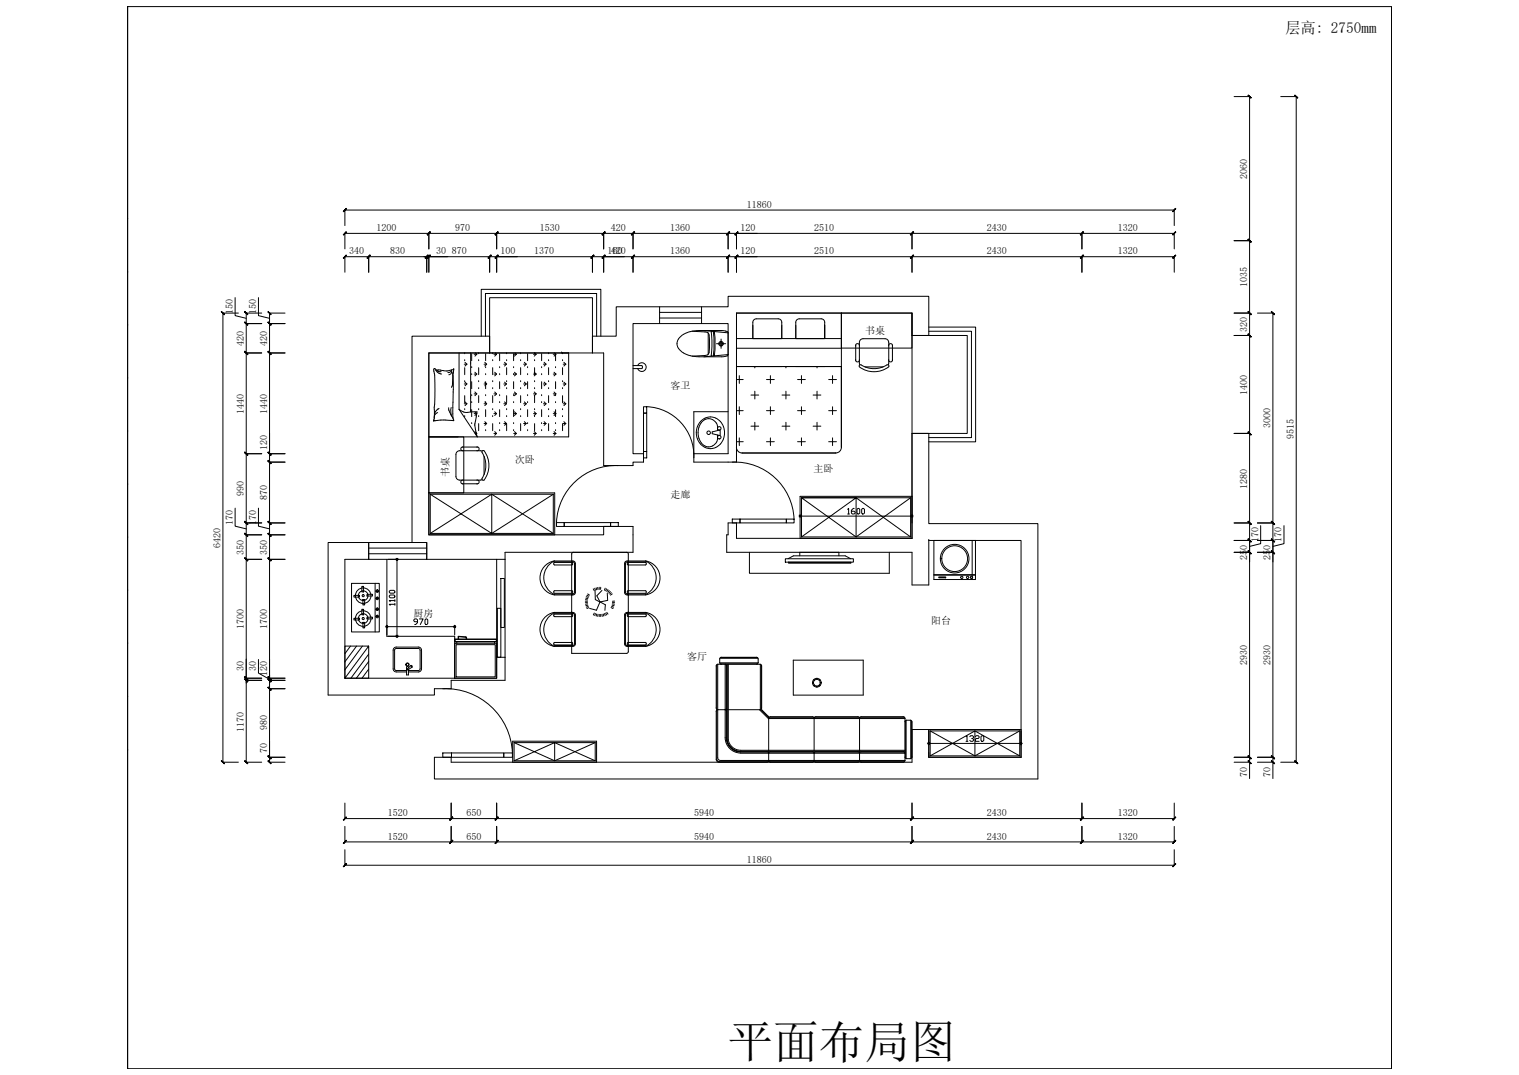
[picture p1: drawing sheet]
<svg xmlns="http://www.w3.org/2000/svg" width="1189mm" height="841mm" viewBox="0 0 1189 841" stroke-linecap="round" stroke-linejoin="round" font-family="sans-serif">
<!-- layer: VhF -->
<g fill="none" stroke="#000" stroke-width=".78">
<path d="M100 5h.1M100 5h989v831h-989zM100 5v831M100 171h.1M1089 171h.1M100 213h.1M1089 213h.1M100 254h.1M1089 254h.1M100 296h.1M1089 296h.1M100 338h.1"/>
<path d="M1089 338h.1M100 379h.1M1089 379h.1M100 421h.1M1089 421h.1M100 462h.1M1089 462h.1M100 504h.1M1089 504h.1M100 545h.1M1089 545h.1M100 587h.1"/>
<path d="M1089 587h.1"/>
</g>
<!-- layer: wall -->
<path d="M322 263h61v13h-47v142h136v-6h23v20h-100v6h-61v-14h-12zM714 262h13v-30h-157v8h-88v23h-18v13h8v88h23v-2h9v-7h-9v-102h75v102h-27v7h33v-117h138v176h-138M543 322h27M714 339h13v71h85v199h-472v-17h13v4h361v-25M576 409h-6v9h-1v14h145v26M257 424h32v14h-19v93h119v-17h6v18h-42v7h-13v5h-83zM303 438v60h53M727 423h72v169h-72v-21v21M727 423h.1M727 423v35M761 423v30M728 572v19" fill="none" stroke="#000" stroke-width=".78"/>
<!-- layer: Door -->
<g fill="none" stroke="#000" stroke-width=".78">
<path d="M504 318h2v5h-2zM506 318a39 39 0 0 1 37 40M504 323h2v30h-2zM504 353h2v5h-2zM484 364a47 47 0 0 0-48 45M573 362a47 47 0 0 1 48 44M436 409h6v3h-6zM442 409h36v3h-36zM478 409h6v3h-6zM573 406h6v3h-6zM579 406h36v3h-36zM615 406h7v3h-7z"/>
<path d="M347 539a52 52 0 0 1 54 50M347 589h6v3h-6zM353 589h41v3h-41zM394 589h7v3h-7z"/>
</g>
<!-- layer: Window -->
<g fill="none" stroke="#000" stroke-width=".78">
<path d="M383 233h81v43h-81zM516 240v13M516 249h33M516 244h33M549 240v13M727 259h33v83h-33M727 256h37v90h-37M377 263v-37h93v37M380 263v-33h87v33M714 262h43v77h-43M289 424h45v14h-45zM289 433h45"/>
<path d="M289 429h45"/>
</g>
<!-- layer: Model -->
<path d="M274 505l-4 6M279 505l-9 13M284 505l-14 19M289 505h-19v26h19v-26l-19 26M289 512l-14 19M289 518l-10 13M289 523l-6 8" fill="none" stroke="#000" stroke-width=".78"/>
<g fill="none" stroke="#000" stroke-width=".78">
<path d="M966 76h12v333M1002 76h13M1014 76v520M270 164v12M270 164h649M919 164v12M336 183v12M389 183v12M472 183v12M495 183v12M570 183h23M570 183h-300v12"/>
<path d="M570 183v12M576 195v-12h343v12M714 183v12M847 183v12M966 188h12M270 213v-12h64v12M289 201v12M332 201h19M383 201h22M383 201h-47v12M383 201v12M464 201h25"/>
<path d="M464 201h-75v12M464 201v12M495 201v12M570 201h23M570 201h-98v12M570 201v12M576 213v-12h343v12M714 201v12M847 201v12M184 233v14l9 2M202 233v14l9 2M187 245h-13v351h13"/>
<path d="M193 253h12M193 245h12M193 245v286M211 253h12M211 245h12M211 245v110M966 245h12M984 245h12M996 245v195M193 276h12M211 276h12M966 262h12"/>
<path d="M211 339v192M966 339h12M193 355h12M211 355h12M211 362h12M184 398v14l9 2M202 398v14l9 2M193 418h12M193 409h12M211 418h12M211 409h12M966 409h12"/>
<path d="M978 409v31M984 409h12M987 411v14l-9 2M1005 411v14l-9 2M193 438h12M211 438h12M966 423h12v169M966 432h12M984 423h12M984 432h12M996 423v186M193 516v18"/>
<path d="M202 516v11l9 4M211 516v76M193 532h12M193 531h12M193 532v64M211 539h12M211 532h12M211 531h12M211 532v-1v1M211 532v2M211 580v16M193 596h12"/>
<path d="M211 596h12M211 592h12M966 596h12M966 592h12M978 592v17M984 596h12M984 592h12M1002 596h13M270 628v13M353 628v13M389 628v13M714 628v13"/>
<path d="M847 628v13M919 628v13M270 647v12M270 640h649M270 659h649M353 647v12M389 647v12M714 647v12M847 647v12M919 647v12M270 665v12h649v-12"/>
</g>
<!-- layer: 0 -->
<g fill="#000" stroke="#000" stroke-width=".78">
<path d="M714 403v1zM310 438h1zM302 490h1zM310 498h1zM355 490h1zM726 582h1zM799 581v1z"/>
<path d="M977 75l2 2zM977 75l2 2z"/>
<path d="M1013 75l3 2zM1013 75l3 2z"/>
<path d="M271 163l-2 3zM269 165l2-2z"/>
<path d="M918 165l2-2zM920 163l-2 3z"/>
<path d="M271 200l-2 2zM271 200l-2 2z"/>
<path d="M271 181l-2 3zM269 184l2-3z"/>
<path d="M290 200l-2 2zM287 202l3-2z"/>
<path d="M334 184l3-3zM337 181l-2 3z"/>
<path d="M337 200l-2 2zM334 202l3-2z"/>
<path d="M337 200l-2 2zM334 202l3-2z"/>
<path d="M337 181l-2 3zM334 184l3-3z"/>
<path d="M384 200l-2 2zM382 202l2-2z"/>
<path d="M387 184l3-3zM390 181l-2 3z"/>
<path d="M390 200l-2 2zM390 200l-2 2z"/>
<path d="M390 181l-2 3zM387 184l3-3z"/>
<path d="M465 200l-2 2zM465 200l-2 2z"/>
<path d="M471 184l2-3zM473 181l-2 3z"/>
<path d="M473 200l-2 2zM473 200l-2 2z"/>
<path d="M473 181l-2 3zM471 184l2-3z"/>
<path d="M494 184l2-3zM496 181l-2 3z"/>
<path d="M496 200l-2 2zM496 200l-2 2z"/>
<path d="M496 181l-2 3zM494 184l2-3z"/>
<path d="M569 184l2-3zM571 181l-2 3z"/>
<path d="M571 200l-2 2zM569 202l2-2z"/>
<path d="M571 181l-2 3zM569 184l2-3z"/>
<path d="M575 184l2-3zM577 181l-2 3z"/>
<path d="M577 200l-2 2zM575 202l2-2z"/>
<path d="M577 181l-2 3zM575 184l2-3z"/>
<path d="M713 184l2-3zM715 181l-2 3z"/>
<path d="M715 200l-2 2zM715 200l-2 2z"/>
<path d="M715 181l-2 3zM713 184l2-3z"/>
<path d="M846 184l2-3zM848 181l-2 3z"/>
<path d="M848 200l-2 2zM848 200l-2 2z"/>
<path d="M848 181l-2 3zM848 181l-2 3z"/>
<path d="M918 184l2-3zM920 181l-2 3z"/>
<path d="M977 187l2 2zM977 187l2 3z"/>
<path d="M977 187l2 3zM977 187l2 2z"/>
<path d="M287 202l3-2zM290 200l-2 2z"/>
<path d="M333 202l2-2zM335 200l-2 2z"/>
<path d="M333 202l2-2zM335 200l-2 2z"/>
<path d="M382 202l2-2zM384 200l-2 2z"/>
<path d="M387 202l3-2zM390 200l-2 2z"/>
<path d="M462 202l3-2zM465 200l-2 2z"/>
<path d="M471 202l2-2zM473 200l-2 2z"/>
<path d="M494 202l2-2zM496 200l-2 2z"/>
<path d="M569 202l2-2zM571 200l-2 2z"/>
<path d="M575 202l2-2zM577 200l-2 2z"/>
<path d="M713 202l2-2zM715 200l-2 2z"/>
<path d="M848 200l-2 2zM848 200l-2 2z"/>
<path d="M918 202l2-2zM920 200l-2 2z"/>
<path d="M173 244l2 2zM173 244l3 2z"/>
<path d="M192 252l2 2zM191 252l3 2z"/>
<path d="M191 252l3 2zM191 252l3 2z"/>
<path d="M191 244l3 2zM191 244l3 2z"/>
<path d="M210 252l2 2zM210 252l2 2z"/>
<path d="M210 252l2 2zM210 252l2 2z"/>
<path d="M210 244l2 2zM210 244l2 2z"/>
<path d="M977 244l2 2zM977 244l2 2z"/>
<path d="M977 244l2 2zM977 244l2 2z"/>
<path d="M995 244l2 2zM995 244l2 2z"/>
<path d="M192 275l2 2zM191 275l3 2z"/>
<path d="M191 275l3 2zM192 275l2 2z"/>
<path d="M210 275l2 2zM210 275l2 2z"/>
<path d="M210 275l2 2zM210 275l2 2z"/>
<path d="M977 261l2 2zM977 261l2 3z"/>
<path d="M977 261l2 3zM977 261l2 2z"/>
<path d="M977 338l2 2zM977 338l2 2z"/>
<path d="M192 354l2 2zM191 354l3 2z"/>
<path d="M191 354l3 2zM192 354l2 2z"/>
<path d="M210 354l2 2zM210 354l2 2z"/>
<path d="M210 354l2 2zM210 354l2 2z"/>
<path d="M977 338l2 2zM977 338l2 2z"/>
<path d="M210 360l2 3zM210 361l2 2z"/>
<path d="M210 361l2 2zM210 360l2 3z"/>
<path d="M192 417l2 2zM191 417l3 3z"/>
<path d="M191 408l3 2zM191 408l3 2z"/>
<path d="M191 417l3 3zM191 417l3 2z"/>
<path d="M191 408l3 2zM191 408l3 2z"/>
<path d="M210 417l2 2zM210 417l2 3z"/>
<path d="M210 408l2 2zM210 408l2 2z"/>
<path d="M210 417l2 3zM210 417l2 2z"/>
<path d="M210 408l2 2zM210 408l2 2z"/>
<path d="M626 404h1zM626 404h1z"/>
<path d="M626 404h1zM626 403v1z"/>
<path d="M713 404h1zM713 404h1z"/>
<path d="M713 404h1zM713 404h1z"/>
<path d="M977 408l2 2zM977 408l2 2z"/>
<path d="M977 408l2 2zM977 408l2 2z"/>
<path d="M995 408l2 2zM995 408l2 2z"/>
<path d="M995 408l2 2zM995 408l2 2z"/>
<path d="M192 436l2 3zM191 437l3 2z"/>
<path d="M191 437l3 2zM192 436l2 3z"/>
<path d="M210 436l2 3zM210 437l2 2z"/>
<path d="M210 437l2 2zM210 436l2 3z"/>
<path d="M310 437l1 1zM310 437l1 1z"/>
<path d="M311 437v1zM311 437v1z"/>
<path d="M977 422l2 2zM977 422l2 2z"/>
<path d="M977 431l2 2zM977 431l2 2z"/>
<path d="M977 422l2 2zM977 422l2 2z"/>
<path d="M977 431l2 2zM977 431l2 2z"/>
<path d="M995 422l2 2zM995 422l2 2z"/>
<path d="M995 431l2 2zM995 431l2 2z"/>
<path d="M995 422l2 2zM995 422l2 2z"/>
<path d="M995 431l2 2zM995 431l2 2z"/>
<path d="M310 497l1 1zM310 497l1 1z"/>
<path d="M311 497v1zM311 497v1z"/>
<path d="M191 530l3 2zM191 530l3 2z"/>
<path d="M191 530l3 2zM191 530l3 2z"/>
<path d="M191 531l3 2zM191 531l3 2z"/>
<path d="M191 531l3 2zM191 531l3 2z"/>
<path d="M210 538l2 2zM210 538l2 2z"/>
<path d="M210 529l2 3zM210 530l2 2z"/>
<path d="M210 529l2 3zM210 530l2 2z"/>
<path d="M210 531l2 2zM210 531l2 2z"/>
<path d="M210 531l2 2zM210 531l2 2z"/>
<path d="M210 538l2 2zM210 538l2 2z"/>
<path d="M173 595l3 2zM173 595l3 2z"/>
<path d="M192 595l2 2zM191 595l3 2z"/>
<path d="M210 595l2 2zM210 595l2 2z"/>
<path d="M210 591l2 2zM210 591l2 3z"/>
<path d="M210 591l2 3zM210 591l2 2z"/>
<path d="M727 581v1zM727 581v1z"/>
<path d="M727 581v1zM727 581v1z"/>
<path d="M799 582h1zM799 582h1z"/>
<path d="M799 582l1-1zM799 581v1zM799 581v1z"/>
<path d="M977 591l2 2zM977 591l2 3z"/>
<path d="M977 595l2 2zM977 595l2 2z"/>
<path d="M977 591l2 3zM977 591l2 2z"/>
<path d="M995 591l2 2zM995 591l2 3z"/>
<path d="M995 595l2 2zM995 595l2 2z"/>
<path d="M995 591l2 3zM995 591l2 2z"/>
<path d="M1014 595l2 2zM1013 595l3 2z"/>
<path d="M271 639l-2 3zM271 639l-2 3z"/>
<path d="M354 639l-2 3zM354 639l-2 3z"/>
<path d="M390 639l-2 3zM390 639l-2 3z"/>
<path d="M715 639l-2 3zM715 639l-2 3z"/>
<path d="M848 639l-2 3zM848 639l-2 3z"/>
<path d="M271 657l-2 3zM271 657l-2 3z"/>
<path d="M352 641l2-2zM354 639l-2 3z"/>
<path d="M352 660l2-3zM354 657l-2 3z"/>
<path d="M354 657l-2 3zM354 657l-2 3z"/>
<path d="M387 641l3-2zM390 639l-2 3z"/>
<path d="M387 660l3-3zM390 657l-2 3z"/>
<path d="M390 657l-2 3zM390 657l-3 3z"/>
<path d="M713 641l2-2zM715 639l-2 3z"/>
<path d="M713 660l2-3zM715 657l-2 3z"/>
<path d="M715 657l-2 3zM715 657l-2 3z"/>
<path d="M848 639l-2 3zM848 639l-2 3z"/>
<path d="M848 657l-2 3zM848 657l-2 3z"/>
<path d="M848 657l-2 3zM848 657l-2 3z"/>
<path d="M918 641l2-2zM920 639l-2 3z"/>
<path d="M918 660l2-3zM920 657l-2 3z"/>
<path d="M271 676l-2 2zM271 676l-2 2z"/>
<path d="M920 676l-2 2zM920 676l-2 2z"/>
</g>
<g fill="none" stroke="#000" stroke-width=".78">
<path d="M542 259l11 1M547 259a18 18 0 0 0-17 8 10 10 0 0 0 10 11l7 1h18l4-1 1-1M551 259l19 1M554 260a5 5 0 0 1 1 6v6a5 5 0 0 1-1 6M557 259v1v10v8v1M559 259l-1 1 1 10-1 8h1M559 259v19M565 259h4l1 1M565 259h-18h18M589 254v11h23h-23v-13l1-2 2-1 18 1 2 2v13M645 254v11v-13l-1-2-1-1-19 1-1 2v13M659 245h55v27h-55z"/>
<path d="M659 245h-83v105M659 245v105M359 276v44M364 277h.1M368 276v46M369 277v5M371 277h2M372 276l1 1M373 277l-1 2M375 277h.1M380 277v5M386 277h.1"/>
<path d="M387 277h2M388 276l1 1M389 277l-2 2M391 277v5M397 277h.1M402 277v5M402 277h2M403 276l1 1M404 277l-1 2M407 277h.1M413 277v5M418 277h2"/>
<path d="M418 277h.1M419 276l1 1M420 277l-2 2M424 277v5M429 277h.1M433 277h2M434 276l1 1M435 277v5M435 277l-1 2M440 276h.1M440 277h.1M552 278l-10 1"/>
<path d="M553 278h-1M554 261v16M561 269h7M564 265v7M570 277l-19 2M570 260v17M576 265h83M576 272h83M623 265h22h-22M670 271a1.5 1.5 0 0 1 1-2 1.5 1.5 0 0 1 2 2M670 270v12M693 265l1 1 2 2-1 17"/>
<path d="M693 265h-18l-2 1v2v17M696 271a1.5 1.5 0 0 1 1-2 1.5 1.5 0 0 1 1 2M698 270v12M341 290l-1-2a3 3 0 0 0 0 5v18v9M341 290l2 2 3 1M342 289l2 2M344 291h1M353 290v2l-2 1M353 289v2h-3M354 292l1 23M355 291v1M355 291l-1 10"/>
<path d="M355 289h.1M355 289l-5 1h-9M355 289v2M363 285h2M364 299h.1M364 282h.1M364 288v5M364 299l1 1M364 283l1 2M365 285l-1 1M368 285h.1M368 283h.1"/>
<path d="M368 284h.1M369 293h.1M369 288h.1M369 299v5M371 293h2M372 291l1 2M373 293l-1 1M375 299h.1M375 282h.1M375 288v5M379 285h2M379 299l2 1"/>
<path d="M379 283l2 2M380 293h.1M380 288h.1M380 299v5M381 285l-2 1M386 299h.1M386 282h.1M386 288v5M387 293h2M387 291l2 2M389 293l-2 1M391 293h.1"/>
<path d="M391 288h.1M391 299v5M394 285h2M395 299l1 1M395 283l1 2M396 285l-1 1M397 299h.1M397 282h.1M397 288v5M402 293h.1M402 288h.1M402 299v5"/>
<path d="M402 293h2M403 291l1 2M404 293l-1 1M407 299h.1M407 282h.1M407 288v5M410 285h2M410 299l2 1M410 283l2 2M412 285l-2 1M413 293h.1M413 288h.1"/>
<path d="M413 299v5M418 293h2M418 291l2 2M418 299h.1M418 282h.1M418 288v5M420 293l-2 1M424 293h.1M424 288h.1M424 299v5M425 285h2M426 299l1 1"/>
<path d="M426 283l1 2M427 285l-1 1M429 299h.1M429 282h.1M429 288v5M433 293h2M434 291l1 2M435 293h.1M435 288h.1M435 299v5M435 293l-1 1M440 299h.1"/>
<path d="M440 282h.1M440 288v5M441 285h2M441 299l2 1M441 283l2 2M443 285l-2 1M495 286h7l1 1-1 1h-7M499 286a3 3 0 0 1 5-1 3 3 0 0 1 0 5 3 3 0 0 1-5-2M576 297h6M576 287h83M579 294v6M591 287v1"/>
<path d="M600 297h6M603 294v6M615 287v1M624 297h6M627 294v6M639 287v1M649 297h6M652 294v6M670 281a1.5 1.5 0 0 0 1 2 1.5 1.5 0 0 0 2-2M673 286v-1a20 20 0 0 0 22 0l1 1a17 17 0 0 1-24 0zM677 287h14M696 281a1.5 1.5 0 0 0 1 2 1.5 1.5 0 0 0 1-2"/>
<path d="M344 320l-2 1-2 3M351 319v2l4 6M353 319v3v3M354 301l-1 2M355 315l-1 12M363 316h2M363 300h2M364 304h.1M364 310v5M364 314l1 2M365 316l-1 1M365 300l-1 2"/>
<path d="M368 310h.1M368 311h.1M368 312h.1M369 315h.1M369 310h.1M371 308h2M372 307l1 1M373 308l-1 2M375 304h.1M375 310v5M379 316h2M379 300h2"/>
<path d="M379 314l2 2M380 315h.1M380 310h.1M381 316l-2 1M381 300l-2 2M386 304h.1M386 310v5M387 308h2M387 307l2 1M389 308l-2 2M391 315h.1M391 310h.1"/>
<path d="M394 316h2M394 300h2M395 314l1 2M396 316l-1 1M396 300l-1 2M397 304h.1M397 310v5M402 315h.1M402 310h.1M402 308h2M403 307l1 1M404 308l-1 2"/>
<path d="M407 304h.1M407 310v5M410 316h2M410 300h2M410 314l2 2M412 316l-2 1M412 300l-2 2M413 315h.1M413 310h.1M418 308h2M418 307l2 1M418 304h.1"/>
<path d="M418 310v5M420 308l-2 2M424 315h.1M424 310h.1M425 316h2M425 300h2M426 314l1 2M427 316l-1 1M427 300l-1 2M429 304h.1M429 310v5M433 308h2"/>
<path d="M434 307l1 1M435 315h.1M435 310h.1M435 308l-1 2M440 304h.1M440 310v5M441 316h2M441 300h2M441 314l2 2M443 316l-2 1M443 300l-2 2M579 318v6"/>
<path d="M588 309h6M591 306v6M603 318v6M612 309h6M615 306v6M627 318v6M636 309h6M639 306v6M652 318v6M340 320l-1 9M343 323a4 4 0 0 0-3 4M354 326l1 1a1 1 0 0 1 0 2 .9 .9 0 0 1-1 0h-8h-7"/>
<path d="M359 320l5 3 9-1-1 10M359 320l15 22-2-11M364 321h.1M364 326h.1M368 321h.1M368 322h.1M369 331h.1M369 321v5M371 324h2M372 338l1 1M372 322l1 2M372 339h1"/>
<path d="M373 339l-1 1M373 324l-1 1M375 326h.1M375 321h.1M375 331v6M379 331h2M379 330l2 1M380 337h.1M380 331h.1M380 321v5M381 331l-2 2M386 326h.1"/>
<path d="M386 321h.1M386 331v6M387 339h2M387 324h2M387 338l2 1M387 322l2 2M389 339l-2 2M389 324l-2 1M391 337h.1M391 331h.1M391 321v5M394 331h2"/>
<path d="M395 330l1 1M396 331l-1 2M397 326h.1M397 321h.1M397 331v6M402 337h.1M402 331h.1M402 321v5M402 339h2M402 324h2M403 338l1 1M403 322l1 2"/>
<path d="M404 339l-1 2M404 324l-1 1M407 326h.1M407 321h.1M407 331v6M410 331h2M410 330l2 1M412 331l-2 2M413 337h.1M413 331h.1M413 321v5M418 339h2"/>
<path d="M418 324h2M418 338l2 1M418 322l2 2M418 326h.1M418 321h.1M418 331v6M420 339l-2 2M420 324l-2 1M424 337h.1M424 331h.1M424 321v5M425 331h2"/>
<path d="M426 330l1 1M427 331l-1 2M429 326h.1M429 321h.1M429 331v6M433 339h2M433 324h2M434 338l1 1M434 322l1 2M435 337h.1M435 331h.1M435 321v5"/>
<path d="M435 339l-1 2M435 324l-1 1M440 326h.1M440 321h.1M440 331v6M441 331h2M441 330l2 1M443 331l-2 2M543 322v33M549 329a11 11 0 0 1 13-1 11 11 0 0 1 5 12 11 11 0 0 1-11 11 11 11 0 0 1-11-12 13 13 0 0 1 4-10zM560 331l1 2 1 4M561 331a7 7 0 0 0-8-3 7 7 0 0 0-6 6 12 12 0 0 0 7 16l4-1 3-3"/>
<path d="M563 337l-6 1v1l6 2M564 337v4M576 321h6M588 333h6M591 330v6M600 321h6M612 333h6M615 330v6M624 321h6M636 333h6M639 330v6M649 321h6"/>
<path d="M336 342h109v-66h-109v66h23M336 342h27v44h-27zM357 356v17l1 2 2 1M360 353h-2l-1 2M360 353h17M362 350h12M363 350a1.5 1.5 0 0 0-2 1 1.5 1.5 0 0 0 2 2M373 350a1.5 1.5 0 0 1 2 1 1.5 1.5 0 0 1-2 2M377 353l1-1a17 17 0 0 1 0 24l-1-1a20 20 0 0 0 0-22zM379 357v14M562 340l-1 6M576 350a4 4 0 0 0 5 4h73a4 4 0 0 0 5-4"/>
<path d="M576 350v-63h83v63M576 346h6M579 343v6M600 346h6M603 343v6M624 346h6M627 343v6M649 346h6M652 343v6M362 379h12M363 376a1.5 1.5 0 0 0-2 1 1.5 1.5 0 0 0 2 1M373 376a1.5 1.5 0 0 1 2 1 1.5 1.5 0 0 1-2 1"/>
<path d="M377 375l-17 1M336 386h98v32h-98zM337 387l48 30v-30l-48 30M337 387v30M337 387h96M385 387l48 30M433 387v30M433 387l-48 30M626 388h88v33h-88zM663 398h1v4M669 398l-3 1v2l1 1h2v-1v-1h-3M671 398h2v3l-1 1-1-1z"/>
<path d="M674 398h1h2v3l-1 1-2-1zM713 389v31M713 389h-86v31M713 389l-43 31M337 417h96M576 409v12M627 404h86M663 402h2M304 438h8M311 438v59M389 438v76M395 438v76"/>
<path d="M587 432v17h109v-17M615 437h53v3h-53zM617 437l4-2h41l4 2M617 440h49v1h-49zM626 435v-3h31v3M627 420l43-31v31l-43-31h43l43 31M627 420h86M731 423h32v30h-32zM275 456h22v38h-22zM283 459h2v4h-2zM294 456v38M392 453h3v38h-3z"/>
<path d="M714 458h13M731 450h32M735 451h5v1h-5zM277 466h4v1h-4zM283 477h2v4h-2zM284 469h1v4h-1zM287 465h5v1h-5zM294 462l2 1zM294 477h2zM294 468h2zM305 466v-1h3l1 2-1 1h-3zM305 463v-1h3l1 1-1 1h-3z"/>
<path d="M309 473h-4v1M309 470h-4v1M309 469v2M309 472v2M389 476h3v38h-3zM277 484h4v1h-4zM284 487h1v4h-1zM287 483h5v1h-5zM294 482h2zM303 489v8M303 490h52M304 498h8"/>
<path d="M327 486h-2h-1l1-2h1l1 1v2l-2 2M328 484h3l-2 5M333 484l2 1v3l-1 1-1-1v-3zM356 489v8M356 498v33M308 509v-2l2-1h17l2 1 1 2M308 509v14M309 509l1-2h17l2 2M309 509v15l1 1h8M329 509v15l-2 1h-7M330 509v15l-2 2h-8M562 520h33h1v34l-1 1"/>
<path d="M563 516l2-2h27l1 1v3l-1 2M563 518l2 2M563 519h30M563 516v2M563 515h30M564 519h29M564 514h29M567 520l2 1v33l-2 1h1l1 2v20a11 11 0 0 0 11 11h20l2 1 1-1h33l1 1 2-1h32l2 1M568 520v57a12 12 0 0 0 12 12h128M569 520v59a11 11 0 0 0 11 9h128M570 520v59a10 10 0 0 0 10 8h128M595 520v35"/>
<path d="M621 516h55v28h-55zM308 523v2l2 1h8M320 523l-1-1h-1v6h2v-4M321 521a.9 .9 0 0 1 1 0 .9 .9 0 0 1 0 1M322 522v-1l-3 2M322 522l-3 2M561 520v74l1 1 1 1M568 520v58a11 11 0 0 0 12 10h21M596 520v35M636 534h1M637 532h.1M637 532h1"/>
<path d="M637 536h.1M638 536l-1 1M639 531h.1M639 537v1M640 531h.1M640 537v1M641 536l1 1M641 536h1M642 532h-1M642 534h1M562 555h34M594 555l8 7"/>
<path d="M596 555l6 6M596 555l6 6v34M401 580h66v16h-66zM602 562l1-1h33l1 1v-1h2h32l2 1M602 562h106v33h-145l-1-2v-73l-1 1v33l1 1h-1v2v37M602 561h106M637 562v33M673 562l1-1h33l1 1M673 562v33M708 565l2-2h3l1 1v28l-1 1-3 1-2-2M709 564v29M713 563v31"/>
<path d="M714 564v29M714 571h85v21h-72M727 572v11M756 576h1v4M756 580h2M759 576h1h1l1 1-2 1M761 578h1l-1 2h-1l-1-1M763 572l35 19M763 576h1h2v2h-2h-1v2h3M768 576h2v3l-1 1-1-1v-3zM798 572h-70l35 19v-19l-35 19h70M798 572v19"/>
<path d="M798 572l-35 19M402 581l32 14v-14l-32 14M402 581v14M402 595h64M402 581h64M434 581l32 14M466 581v14M466 581l-32 14M561 594v2h2M563 596h37M563 596h74M600 596l2-1 1 1"/>
<path d="M602 588h35M603 596h33M636 596l1-1v1h2M638 588h34M638 596h34M639 596h32M673 589l1-1h33l1 1M673 595l1 1M673 595l-2 1M673 588h35M673 596h35M674 596h33"/>
<path d="M708 595l-1 1M727 582h72"/>
<circle cx="564" cy="269" r="1.8"/>
<circle cx="564" cy="269" r="1.2"/>
<circle cx="555" cy="339" r="1.4"/>
<circle cx="563" cy="335" r="1.4"/>
<circle cx="563" cy="342" r="1.4"/>
<circle cx="747" cy="437" r="10"/>
<circle cx="747" cy="437" r="11"/>
<circle cx="753" cy="452" r=".9"/>
<circle cx="757" cy="452" r=".9"/>
<circle cx="760" cy="452" r=".9"/>
<circle cx="284" cy="466" r="6"/>
<circle cx="284" cy="466" r="4"/>
<circle cx="284" cy="466" r=".8"/>
<circle cx="295" cy="462" r="1"/>
<circle cx="295" cy="468" r="1"/>
<circle cx="295" cy="477" r="1"/>
<circle cx="284" cy="484" r="6"/>
<circle cx="284" cy="484" r="4"/>
<circle cx="284" cy="484" r=".8"/>
<circle cx="295" cy="482" r="1"/>
<circle cx="319" cy="520" r="1.1"/>
<circle cx="319" cy="520" r="1.2"/>
<circle cx="319" cy="524" r=".4"/>
<circle cx="639" cy="534" r="3"/>
<circle cx="639" cy="534" r="2.6"/>
</g>
<!-- layer: FURNITRUE -->
<path d="M356 500h33v2h-33zM359 500v-2h6v2M359 500v-2l6 1v1M356 503h33v28h-33zM356 500h32v2h-32zM357 504h31v26h-31zM358 502v1M387 502v1" fill="none" stroke="#000" stroke-width=".78"/>
<!-- layer: c3 -->
<g fill="none" stroke="#000" stroke-width=".78">
<path d="M434 439a15 15 0 0 0-8 13 15 15 0 0 0 8 13M434 440h14l2 1-1 23-1 1h-14M448 432h42l2 1v77l-1 1h-44v-78zM489 439h2h14a13 13 0 0 1 12 13 13 13 0 0 1-12 13h-14l-2-1v-23zM505 439a15 15 0 0 1 9 13 15 15 0 0 1-9 13M505 440h-14l-2 1M427 442l3-2 4-1h14h1l1 1v24l-2 1h-14a13 13 0 0 1-11-9 13 13 0 0 1 4-14zM448 442h-14h-1v-2h15v2h-1M467 460v1M468 460v1M469 459v2M470 459v2"/>
<path d="M490 441v22M491 440h15v1l-1 1h-13h-1zM434 480h14h1l1 24-2 1h-14M434 479a15 15 0 0 0-8 13 15 15 0 0 0 8 14 13 13 0 0 1-11-14 13 13 0 0 1 11-13h14l2 1v1v24l-2 1h-14M447 479l2 1M447 462l1 1v1h-15v-1l1-1h14M449 465l-2 1M458 470h2M458 469h2M458 468h2M459 467h1M459 466h2"/>
<path d="M460 471l-2 1M460 472l-2 1M460 465l1 1M460 473l-2 1M460 474l-1 1M461 475l-2 1M464 461l1 1M465 480l-1 1M465 460l1 2M466 462v7l4 2M470 471l-3 6-6-1M471 462l-4 4 3 5 4 2-1 4"/>
<path d="M474 460l-1 2M474 480l1 1M475 461l-1 1M475 479l1 2M475 464l1 6-6 1M476 461l-1 2M477 462l-1 1M478 463l-2 1M478 475l2 1M478 464l-1 1M479 474l1 1M479 473l2 1"/>
<path d="M479 465l-1 1M479 472l2 1M479 471l2 1M481 470h-2M489 463l2 2h14M490 465l2 1M491 462h14l1 1v1h-15zM492 479l-2 1M505 479a15 15 0 0 1 9 13 15 15 0 0 1-9 14M505 480h-14l-2 1M448 482h-14h-1v-2h15v2h-1M466 480l-1 2"/>
<path d="M467 480v2M468 481v1M469 481v1M470 481v1M471 481v1M472 480l1 2M473 480l1 2M490 481v23M491 480h15v2h-1h-13h-1zM433 503v2h15v-2M447 503h1M448 503h-14h-1"/>
<path d="M489 504l2 1h14M491 503h1h13h1M491 503v2h15v-2M505 506a13 13 0 0 0 12-14 13 13 0 0 0-12-13h-14l-2 1v1v24l2 1h14"/>
</g>
<text font-size="35.7" x="570" y="828">平面布局图</text>
<text font-size="11.9" x="1006" y="26">层高: 2750mm</text>
<g font-size="7.8">
<text x="976" y="140" transform="rotate(-90 976 140)">2060</text>
<text x="584" y="163">11860</text>
<text x="295" y="181">1200</text>
<text x="356" y="181">970</text>
<text x="423" y="181">1530</text>
<text x="478" y="181">420</text>
<text x="525" y="181">1360</text>
<text x="580" y="181">120</text>
<text x="637" y="181">2510</text>
<text x="772" y="181">2430</text>
<text x="875" y="181">1320</text>
<text x="273" y="199">340</text>
<text x="305" y="199">830</text>
<text x="341" y="199">30</text>
<text x="354" y="199">870</text>
<text x="392" y="199">100</text>
<text x="418" y="199">1370</text>
<text x="476" y="199">160</text>
<text x="478" y="199">420</text>
<text x="525" y="199">1360</text>
<text x="580" y="199">120</text>
<text x="637" y="199">2510</text>
<text x="772" y="199">2430</text>
<text x="875" y="199">1320</text>
<text x="976" y="225" transform="rotate(-90 976 225)">1035</text>
<text x="182" y="246" transform="rotate(-90 182 246)">150</text>
<text x="200" y="246" transform="rotate(-90 200 246)">150</text>
<text x="677" y="261">书桌</text>
<text x="976" y="260" transform="rotate(-90 976 260)">320</text>
<text x="191" y="270" transform="rotate(-90 191 270)">420</text>
<text x="209" y="270" transform="rotate(-90 209 270)">420</text>
<text x="525" y="304">客卫</text>
<text x="976" y="309" transform="rotate(-90 976 309)">1400</text>
<text x="191" y="324" transform="rotate(-90 191 324)">1440</text>
<text x="209" y="324" transform="rotate(-90 209 324)">1440</text>
<text x="994" y="335" transform="rotate(-90 994 335)">3000</text>
<text x="1013" y="344" transform="rotate(-90 1013 344)">9515</text>
<text x="209" y="352" transform="rotate(-90 209 352)">120</text>
<text x="403" y="362">次卧</text>
<text x="637" y="369">主卧</text>
<text x="351" y="373" transform="rotate(-90 351 373)">书桌</text>
<text x="976" y="382" transform="rotate(-90 976 382)">1280</text>
<text x="191" y="388" transform="rotate(-90 191 388)">990</text>
<text x="525" y="390">走廊</text>
<text x="209" y="391" transform="rotate(-90 209 391)">870</text>
<text x="182" y="411" transform="rotate(-90 182 411)">170</text>
<text x="200" y="411" transform="rotate(-90 200 411)">170</text>
<text x="985" y="424" transform="rotate(-90 985 424)">170</text>
<text x="1003" y="424" transform="rotate(-90 1003 424)">170</text>
<text x="173" y="428" transform="rotate(-90 173 428)">6420</text>
<text x="191" y="434" transform="rotate(-90 191 434)">350</text>
<text x="209" y="434" transform="rotate(-90 209 434)">350</text>
<text x="976" y="438" transform="rotate(-90 976 438)">250</text>
<text x="994" y="438" transform="rotate(-90 994 438)">250</text>
<text x="324" y="483">厨房</text>
<text x="729" y="488">阳台</text>
<text x="191" y="492" transform="rotate(-90 191 492)">1700</text>
<text x="209" y="492" transform="rotate(-90 209 492)">1700</text>
<text x="538" y="517">客厅</text>
<text x="976" y="520" transform="rotate(-90 976 520)">2930</text>
<text x="994" y="520" transform="rotate(-90 994 520)">2930</text>
<text x="191" y="525" transform="rotate(-90 191 525)">30</text>
<text x="200" y="525" transform="rotate(-90 200 525)">30</text>
<text x="209" y="529" transform="rotate(-90 209 529)">120</text>
<text x="191" y="572" transform="rotate(-90 191 572)">1170</text>
<text x="209" y="572" transform="rotate(-90 209 572)">980</text>
<text x="209" y="589" transform="rotate(-90 209 589)">70</text>
<text x="976" y="608" transform="rotate(-90 976 608)">70</text>
<text x="994" y="608" transform="rotate(-90 994 608)">70</text>
<text x="303" y="639">1520</text>
<text x="365" y="639">650</text>
<text x="543" y="639">5940</text>
<text x="772" y="639">2430</text>
<text x="875" y="639">1320</text>
<text x="303" y="657">1520</text>
<text x="365" y="657">650</text>
<text x="543" y="657">5940</text>
<text x="772" y="657">2430</text>
<text x="875" y="657">1320</text>
<text x="584" y="675">11860</text>
</g>
</svg>
